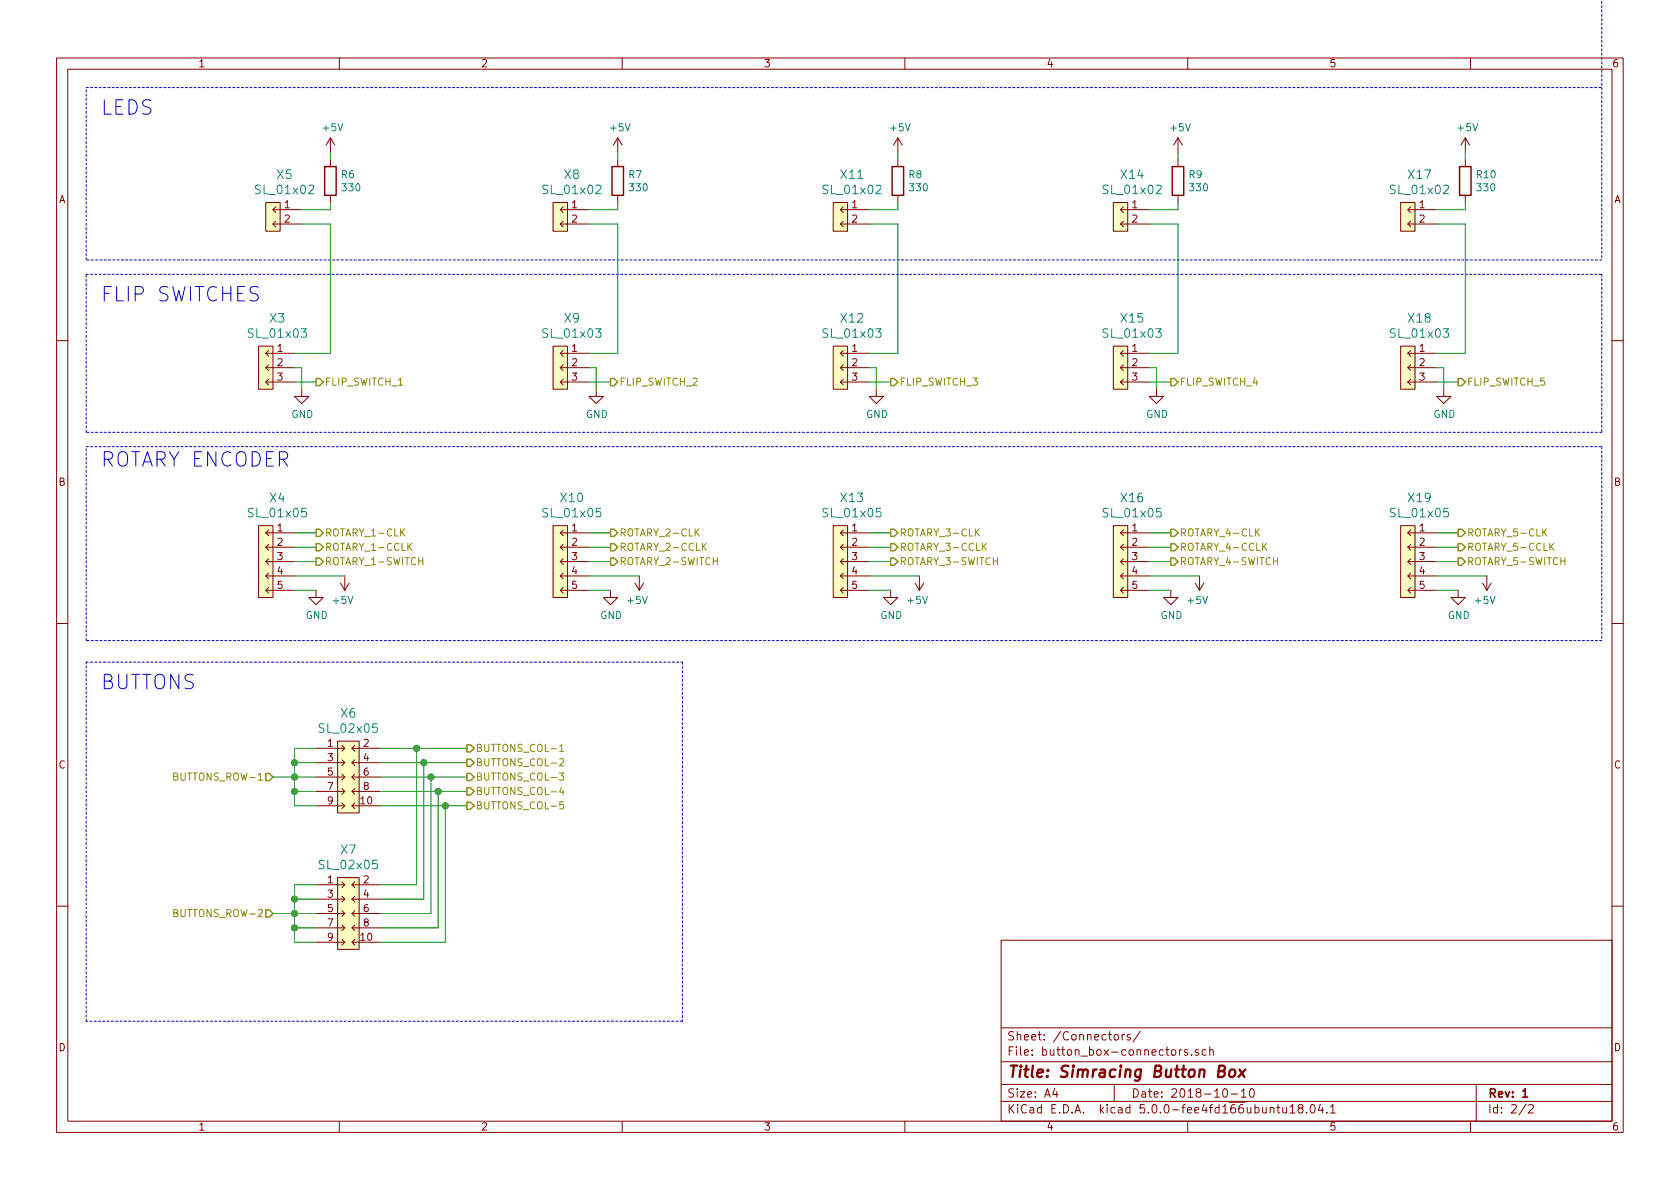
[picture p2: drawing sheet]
<svg xmlns="http://www.w3.org/2000/svg" width="297mm" height="210mm" viewBox="0 0 297 210" stroke-linecap="round" stroke-linejoin="round" font-family="sans-serif">
<g fill="none" stroke="#840000" stroke-width=".18">
<path d="M10 10.3h277v189.9h-277zM12 12.2h273v186.1h-273zM60 10.3v1.9M110 10.3v1.9M160 10.3v1.9M210 10.3v1.9M260 10.3v1.9M47 35.8h2.5v5.1h-2.5zM48.3 39.6l.5 .5M48.3 37.1l.5 .5M48.3 37.1h5M48.3 39.6h5"/>
<path d="M48.8 39.1l-.5 .5M48.8 36.6l-.5 .5M58.4 24.4v2.5M58.4 28.2v1.3M58.4 34.5v1.3M58.4 24.4l-.7 1.2M58.4 24.4l.8 1.2M97.8 35.8h2.5v5.1h-2.5zM99.1 37.1h5M99.1 39.6h5M99.1 39.6l.5 .5M99.1 37.1l.5 .5"/>
<path d="M99.6 39.1l-.5 .5M99.6 36.6l-.5 .5M109.2 24.4v2.5M109.2 28.2v1.3M109.2 34.5v1.3M109.2 24.4l-.7 1.2M109.2 24.4l.8 1.2M147.3 35.8h2.6v5.1h-2.6zM148.6 37.1h5.1M148.6 39.6h5.1M148.6 39.6l.5 .5M148.6 37.1l.5 .5"/>
<path d="M149.1 39.1l-.5 .5M149.1 36.6l-.5 .5M158.7 24.4v2.5M158.7 28.2v1.3M158.7 34.5v1.3M158.7 24.4l-.7 1.2M158.7 24.4l.8 1.2M196.8 35.8h2.6v5.1h-2.6zM198.1 37.1h5.1M198.1 39.6h5.1M198.1 39.6l.5 .5M198.1 37.1l.5 .5"/>
<path d="M198.6 39.1l-.5 .5M198.6 36.6l-.5 .5M208.3 24.4v2.5M208.3 28.2v1.3M208.3 34.5v1.3M208.3 24.4l-.8 1.2M208.3 24.4l.7 1.2M247.6 35.8h2.6v5.1h-2.6zM248.9 37.1h5.1M248.9 39.6h5.1M248.9 39.6l.5 .5M248.9 37.1l.5 .5"/>
<path d="M249.4 39.1l-.5 .5M249.4 36.6l-.5 .5M259.1 24.4v2.5M259.1 28.2v1.3M259.1 34.5v1.3M259.1 24.4l-.8 1.2M259.1 24.4l.7 1.2M10 60.2h2M45.7 61.2h2.6v7.6h-2.6zM47 67.6l.5 .5M47 65l.5 .5M47 62.5l.5 .5"/>
<path d="M47 62.5h5.1M47 65h5.1M47 67.6h5.1M47.5 67.1l-.5 .5M47.5 64.5l-.5 .5M47.5 62l-.5 .5M53.3 68.8v1.3h1.3l-1.3 1.3-1.2-1.3h1.2M97.8 61.2h2.5v7.6h-2.5zM99.1 62.5h5M99.1 65h5M99.1 67.6h5M99.1 67.6l.5 .5"/>
<path d="M99.1 65l.5 .5M99.1 62.5l.5 .5M99.6 67.1l-.5 .5M99.6 64.5l-.5 .5M99.6 62l-.5 .5M105.4 68.8v1.3h1.3l-1.3 1.3-1.3-1.3h1.3M147.3 61.2h2.6v7.6h-2.6zM148.6 62.5h5.1M148.6 65h5.1M148.6 67.6h5.1M148.6 67.6l.5 .5M148.6 65l.5 .5"/>
<path d="M148.6 62.5l.5 .5M149.1 67.1l-.5 .5M149.1 64.5l-.5 .5M149.1 62l-.5 .5M154.9 68.8v1.3h1.3l-1.3 1.3-1.2-1.3h1.2M196.8 61.2h2.6v7.6h-2.6zM198.1 62.5h5.1M198.1 65h5.1M198.1 67.6h5.1M198.1 67.6l.5 .5M198.1 65l.5 .5M198.1 62.5l.5 .5"/>
<path d="M198.6 67.1l-.5 .5M198.6 64.5l-.5 .5M198.6 62l-.5 .5M204.5 68.8v1.3h1.2l-1.2 1.3-1.3-1.3h1.3M247.6 61.2h2.6v7.6h-2.6zM248.9 62.5h5.1M248.9 65h5.1M248.9 67.6h5.1M248.9 67.6l.5 .5M248.9 65l.5 .5M248.9 62.5l.5 .5M249.4 67.1l-.5 .5"/>
<path d="M249.4 64.5l-.5 .5M249.4 62l-.5 .5M255.3 68.8v1.3h1.2l-1.2 1.3-1.3-1.3h1.3M285 60.2h2M45.7 93h2.6v12.7h-2.6zM47 99.3l.5 .5M47 96.8l.5 .5M47 94.2l.5 .5M47 94.2h5.1M47 96.8h5.1M47 99.3h5.1M47.5 98.8l-.5 .5"/>
<path d="M47.5 96.3l-.5 .5M47.5 93.7l-.5 .5M97.8 93h2.5v12.7h-2.5zM99.1 94.2h5M99.1 96.8h5M99.1 99.3h5M99.1 99.3l.5 .5M99.1 96.8l.5 .5M99.1 94.2l.5 .5M99.6 98.8l-.5 .5M99.6 96.3l-.5 .5M99.6 93.7l-.5 .5"/>
<path d="M147.3 93h2.6v12.7h-2.6zM148.6 94.2h5.1M148.6 96.8h5.1M148.6 99.3h5.1M148.6 99.3l.5 .5M148.6 96.8l.5 .5M148.6 94.2l.5 .5M149.1 98.8l-.5 .5M149.1 96.3l-.5 .5M149.1 93.7l-.5 .5M196.8 93h2.6v12.7h-2.6zM198.1 94.2h5.1"/>
<path d="M198.1 96.8h5.1M198.1 99.3h5.1M198.1 99.3l.5 .5M198.1 96.8l.5 .5M198.1 94.2l.5 .5M198.6 98.8l-.5 .5M198.6 96.3l-.5 .5M198.6 93.7l-.5 .5M247.6 93h2.6v12.7h-2.6zM248.9 94.2h5.1M248.9 96.8h5.1M248.9 99.3h5.1"/>
<path d="M248.9 99.3l.5 .5M248.9 96.8l.5 .5M248.9 94.2l.5 .5M249.4 98.8l-.5 .5M249.4 96.3l-.5 .5M249.4 93.7l-.5 .5M10 110.3h2M47 101.8h5.1M47 104.4h5.1M47.5 103.9l-.5 .5 .5 .5M47.5 101.3l-.5 .5 .5 .6M55.9 104.4v1.3h1.2l-1.2 1.2-1.3-1.2h1.3"/>
<path d="M60.2 103.1l.8 1.3M61 101.8v2.6M61.7 103.1l-.7 1.3M99.1 101.8h5M99.1 104.4h5M99.6 103.9l-.5 .5 .5 .5M99.6 101.3l-.5 .5 .5 .6M107.9 104.4v1.3h1.3l-1.3 1.2-1.2-1.2h1.2M112.3 103.1l.7 1.3M113 101.8v2.6M113.8 103.1l-.8 1.3M148.6 101.8h5.1"/>
<path d="M148.6 104.4h5.1M149.1 103.9l-.5 .5 .5 .5M149.1 101.3l-.5 .5 .5 .6M157.5 104.4v1.3h1.2l-1.2 1.2-1.3-1.2h1.3M161.8 103.1l.8 1.3M162.6 101.8v2.6M163.3 103.1l-.7 1.3M198.1 101.8h5.1M198.1 104.4h5.1M198.6 103.9l-.5 .5 .5 .5M198.6 101.3l-.5 .5 .5 .6M207 104.4v1.3h1.3l-1.3 1.2-1.3-1.2h1.3"/>
<path d="M211.3 103.1l.8 1.3M212.1 101.8v2.6M212.9 103.1l-.8 1.3M248.9 101.8h5.1M248.9 104.4h5.1M249.4 103.9l-.5 .5 .5 .5M249.4 101.3l-.5 .5 .5 .6M257.8 104.4v1.3h1.3l-1.3 1.2-1.3-1.2h1.3M262.1 103.1l.8 1.3M262.9 101.8v2.6M263.7 103.1l-.8 1.3M285 110.3h2"/>
<path d="M55.9 132.3h5.1M55.9 134.9h5.1M55.9 137.4h5.1M55.9 139.9h5.1M59.7 131.1h3.8v12.7h-3.8zM60.5 139.4l.5 .5-.5 .6M60.5 136.9l.5 .5-.5 .5M60.5 134.4l.5 .5-.5 .5M60.5 131.8l.5 .5-.5 .5M62.2 137.4l.5 .5M62.2 134.9l.5 .5M62.2 132.3l.5 .5"/>
<path d="M62.2 132.3h5.1M62.2 134.9h5.1M62.2 137.4h5.1M62.2 139.9h5.1M62.7 139.4l-.5 .5 .5 .6M62.7 136.9l-.5 .5M62.7 134.4l-.5 .5M62.7 131.8l-.5 .5M55.9 142.5h5.1M55.9 156.5h5.1M55.9 159h5.1M59.7 155.2h3.8v12.7h-3.8z"/>
<path d="M60.5 142l.5 .5-.5 .5M60.5 158.5l.5 .5-.5 .5M60.5 156l.5 .5-.5 .5M62.2 142.5h5.1M62.2 159l.5 .5M62.2 156.5l.5 .5M62.2 156.5h5.1M62.2 159h5.1M62.7 142l-.5 .5 .5 .5M62.7 158.5l-.5 .5M62.7 156l-.5 .5M10 160.2h2"/>
<path d="M55.9 166.6h5.1M55.9 161.5h5.1M55.9 164.1h5.1M60.5 166.1l.5 .5-.5 .5M60.5 163.6l.5 .5-.5 .5M60.5 161l.5 .5-.5 .5M62.2 161.5l.5 .5M62.2 166.6h5.1M62.2 161.5h5.1M62.2 164.1h5.1M62.7 166.1l-.5 .5 .5 .5M62.7 163.6l-.5 .5 .5 .5"/>
<path d="M62.7 161l-.5 .5M177 166.3h108v32h-108zM285 160.2h2M60 198.3v1.9M110 198.3v1.9M160 198.3v1.9M177 194.8h108M177 191.8h108M177 187.8h108M177 181.8h108M186.5 192.5l-.4 1h1M186.8 193v1"/>
<path d="M197 191.8v3M197.1 183.1l.2-.2 .4 .2v.7l-.2 .1-.4-.1zM198.4 182.9v1M198.8 182.9l-.4 .3M199.8 183l-.3-.1-.2 .2v.3l.5 .1v.3h-.5M201.6 182.3l-1.3 2M208.5 185.6v1M209 185.6l-.5 .3M210 185.7l-.4-.1-.2 .2 .1 .2 .5 .2v.3h-.6M210 198.3v1.9M210.7 186.5v.1M211.9 185.7l-.4-.1-.2 .2 .1 .2 .5 .2v.3h-.6"/>
<path d="M213.3 185.7l-.5-.1-.3 .3 .1 .6 .2 .1 .5-.1M213.9 185.7l.2-.1 .4 .1v.9M213.9 185.1v1.5M216.3 192.7l.4-.2a.94 .94 0 0 1 0 1.5 .79 .79 0 0 1-.4-1.3zM217.7 193.5h1.1M219.5 193l.4-.5v1.5M219.5 194h.8M221.1 192.6l.2-.1a.8 .8 0 0 1 .5 .8 .8 .8 0 0 1-.5 .7 1 1 0 0 1-.2-1.4zM224.6 196l.1-.1a.37 .37 0 0 1 .5 .1v.8M225.7 195.8h.6M226 195.3v1.3l.3 .2M226.8 195.8v.8a.39 .39 0 0 0 .7 .1"/>
<path d="M227.5 195.8v1M228.1 195.8l.4-.5v1.5M228.1 196.8h.9M229.8 196l-.3-.3 .1-.2 .2-.2 .4 .1 .2 .2-.1 .2-.6 .2a.48 .48 0 0 0-.1 .7l.2 .1 .5-.1a.48 .48 0 0 0-.2-.7M231 196.7v.1M231.8 195.5l.4-.2a.94 .94 0 0 1 0 1.5 .79 .79 0 0 1-.4-1.3zM233.5 195.2l-.4 1.1h.9M233.8 195.8v1M234.6 196.7v.1M235.2 195.8l.5-.5v1.5M235.2 196.8h.9M260 198.3v1.9"/>
<path d="M261 191.8v6.5M269.8 195.2l-1.2 2M270.3 195.5l.2-.2h.3l.3 .5-.9 1h.9"/>
</g>
<path d="M269.2 193l.5-.5v1.5M269.2 194h.9" fill="none" stroke="#840000" stroke-width=".3"/>
<path d="M215.5 189.4h.6a.5 .5 0 0 0 .5-.4 .5 .5 0 0 0-.3-.6h-.7l-.3 2h.8a.53 .53 0 0 0 .5-.5 .53 .53 0 0 0-.5-.5M217.5 189.3a.51 .51 0 0 1 .5-.2 .51 .51 0 0 1 .4 .4l-.1 .6a.54 .54 0 0 1-.5 .4 .54 .54 0 0 1-.5-.4zM219.2 189.1l.8 1.3M220.2 189.1l-1.2 1.3" fill="none" stroke="#840000" stroke-width=".41"/>
<g fill="#ffffc2" stroke="#ffffc2" stroke-width=".18">
<path d="M59.7 131.1h3.8v12.7h-3.8z"/>
<path d="M59.7 155.2h3.8v12.7h-3.8z"/>
<path d="M45.7 93h2.6v12.7h-2.6z"/>
<path d="M45.7 61.2h2.6v7.6h-2.6z"/>
<path d="M47 35.8h2.5v5.1h-2.5z"/>
<path d="M97.8 35.8h2.5v5.1h-2.5z"/>
<path d="M147.3 35.8h2.6v5.1h-2.6z"/>
<path d="M196.8 35.8h2.6v5.1h-2.6z"/>
<path d="M247.6 35.8h2.6v5.1h-2.6z"/>
<path d="M97.8 61.2h2.5v7.6h-2.5z"/>
<path d="M147.3 61.2h2.6v7.6h-2.6z"/>
<path d="M196.8 61.2h2.6v7.6h-2.6z"/>
<path d="M247.6 61.2h2.6v7.6h-2.6z"/>
<path d="M97.8 93h2.5v12.7h-2.5z"/>
<path d="M147.3 93h2.6v12.7h-2.6z"/>
<path d="M196.8 93h2.6v12.7h-2.6z"/>
<path d="M247.6 93h2.6v12.7h-2.6z"/>
</g>
<path d="M57.4 29.5h2v5h-2zM108.2 29.5h2v5h-2zM157.7 29.5h2.1v5h-2.1zM207.3 29.5h2v5h-2zM258.1 29.5h2v5h-2z" fill="none" stroke="#840000" stroke-width=".25"/>
<g fill="none" stroke="#008400" stroke-width=".18">
<path d="M53.3 39.6h5.1v22.9h-6.3M58.4 26.9v1.3M58.4 35.8v1.3h-5.1M104.1 39.6h5.1v22.9h-5.1M109.2 35.8v1.3h-5.1M109.2 26.9v1.3M153.7 39.6h5v22.9h-5M158.7 35.8v1.3h-5M158.7 26.9v1.3M203.2 39.6h5.1v22.9h-5.1M208.3 35.8v1.3h-5.1M208.3 26.9v1.3"/>
<path d="M254 39.6h5.1v22.9h-5.1M259.1 35.8v1.3h-5.1M259.1 26.9v1.3M52.1 67.6h3.8M52.1 65h1.2v3.8M104.1 67.6h3.8M104.1 65h1.3v3.8M153.7 67.6h3.8M153.7 65h1.2v3.8M203.2 67.6h3.8M203.2 65h1.3v3.8M254 67.6h3.8"/>
<path d="M254 65h1.3v3.8M52.1 99.3h3.8M52.1 96.8h3.8M52.1 94.2h3.8M104.1 99.3h3.8M104.1 96.8h3.8M104.1 94.2h3.8M153.7 99.3h3.8M153.7 96.8h3.8M153.7 94.2h3.8M203.2 99.3h3.8M203.2 96.8h3.8"/>
<path d="M203.2 94.2h3.8M254 99.3h3.8M254 96.8h3.8M254 94.2h3.8M52.1 104.4h3.8M52.1 101.8h8.9M104.1 104.4h3.8M104.1 101.8h8.9M153.7 104.4h3.8M153.7 101.8h8.9M203.2 104.4h3.8M203.2 101.8h8.9"/>
<path d="M254 104.4h3.8M254 101.8h8.9M48.3 137.4h7.6M52.1 134.9h3.8M52.1 139.9h3.8M55.9 132.3h-3.8v10.2h3.8M67.3 132.3h15.2M67.3 134.9h15.2M67.3 137.4h15.2M67.3 139.9h15.2M73.7 132.3v24.2h-6.4M74.9 134.9v24.1h-7.6"/>
<path d="M76.2 137.4v24.1h-8.9M77.5 139.9v24.2h-10.2M52.1 159h3.8M55.9 156.5h-3.8v10.1h3.8M67.3 142.5h15.2M78.7 142.5v24.1h-11.4M48.3 161.5h7.6M52.1 164.1h3.8"/>
</g>
<g fill="none" stroke="#0000c2" stroke-width=".18" stroke-dasharray=".4 .4">
<path d="M15.2 15.5h268M283.2 .2v45.8M15.2 46v-30.5M15.2 48.5h268M283.2 46h-268M283.2 48.5v27.9M15.2 76.4v-27.9M15.2 79h268M283.2 76.4h-268M283.2 79v34.3M15.2 113.3v-34.3M15.2 117.1h105.4"/>
<path d="M120.6 117.1v63.5M283.2 113.3h-268M15.2 180.6v-63.5M120.6 180.6h-105.4"/>
</g>
<g fill="none" stroke="#848400" stroke-width=".25">
<path d="M55.9 66.9h.6l.6 .7-.6 .6h-.6zM107.9 66.9h.7l.6 .7-.6 .6h-.7zM157.5 66.9h.6l.6 .7-.6 .6h-.6zM207 66.9h.6l.7 .7-.7 .6h-.6zM257.8 66.9h.6l.7 .7-.7 .6h-.6zM55.9 93.6h.6l.6 .6-.6 .7h-.6zM55.9 96.1h.6l.6 .7-.6 .6h-.6zM55.9 98.7h.6l.6 .6-.6 .6h-.6zM107.9 93.6h.7l.6 .6-.6 .7h-.7zM107.9 96.1h.7l.6 .7-.6 .6h-.7zM107.9 98.7h.7l.6 .6-.6 .6h-.7zM157.5 93.6h.6l.6 .6-.6 .7h-.6z"/>
<path d="M157.5 96.1h.6l.6 .7-.6 .6h-.6zM157.5 98.7h.6l.6 .6-.6 .6h-.6zM207 93.6h.6l.7 .6-.7 .7h-.6zM207 96.1h.6l.7 .7-.7 .6h-.6zM207 98.7h.6l.7 .6-.7 .6h-.6zM257.8 93.6h.6l.7 .6-.7 .7h-.6zM257.8 96.1h.6l.7 .7-.7 .6h-.6zM257.8 98.7h.6l.7 .6-.7 .6h-.6zM47 136.8h.6l.7 .6-.7 .6h-.6zM82.5 131.7h.7l.6 .6-.6 .7h-.7zM82.5 134.2h.7l.6 .7-.6 .6h-.7zM82.5 136.8h.7l.6 .6-.6 .6h-.7z"/>
<path d="M82.5 139.3h.7l.6 .6-.6 .7h-.7zM82.5 141.9h.7l.6 .6-.6 .6h-.7zM47 160.9h.6l.7 .6-.7 .7h-.6z"/>
</g>
<g fill="none" stroke="#848400" stroke-width=".18">
<path d="M71 94.1l.6 .7M71.6 93.5l-.8 .8M72.3 96.6l.5 .7M72.8 96.1l-.7 .7M123.1 94.1l.5 .7M123.6 93.5l-.7 .8M124.4 96.6l.5 .7M124.9 96.1l-.7 .7M172.6 94.1l.6 .7M173.2 93.5l-.8 .8M173.9 96.6l.5 .7M174.4 96.1l-.7 .7"/>
<path d="M222.1 94.1l.6 .7M222.7 93.5l-.7 .8M223.4 96.6l.6 .7M224 96.1l-.8 .7M272.9 94.1l.6 .7M273.5 93.5l-.7 .8M274.2 96.6l.6 .7M274.8 96.1l-.8 .7M30.7 137.3h.6l.1-.2-.1-.3-.6-.1v1.3h.5l.2-.2 .1-.3-.3-.2M98.9 136.7h.8l-.4 .5 .3 .1v.6l-.5 .1-.2-.2M99 132l.3-.4v1.3M99 134.3l.4-.1 .3 .3-.1 .2-.7 .7h.8"/>
<path d="M99 132.9h.7M99.3 139.2l-.3 .9h.7M99.6 139.7v.8M99.6 141.8h-.6v.6l.1-.1h.5v.6l-.2 .1-.4-.1M30.7 161.4h.6l.1-.2-.1-.2-.6-.2v1.3h.5l.2-.1 .1-.3-.3-.3"/>
</g>
<g fill="#008400" stroke="#008400" stroke-width=".25">
<circle cx="52.1" cy="134.9" r=".51"/>
<circle cx="52.1" cy="137.4" r=".51"/>
<circle cx="52.1" cy="139.9" r=".51"/>
<circle cx="52.1" cy="159" r=".51"/>
<circle cx="52.1" cy="161.5" r=".51"/>
<circle cx="52.1" cy="164.1" r=".51"/>
<circle cx="73.7" cy="132.3" r=".51"/>
<circle cx="74.9" cy="134.9" r=".51"/>
<circle cx="76.2" cy="137.4" r=".51"/>
<circle cx="77.5" cy="139.9" r=".51"/>
<circle cx="78.7" cy="142.5" r=".51"/>
</g>
<g font-size="3.5" fill="#0000c2">
<text x="17.8" y="20.3">LEDS</text>
<text x="17.8" y="53.3">FLIP SWITCHES</text>
<text x="17.8" y="82.5">ROTARY ENCODER</text>
<text x="17.8" y="121.9">BUTTONS</text>
</g>
<text font-size="2.8" fill="#840000" x="178" y="190.5">Title: Simracing Button Box</text>
<g font-size="2.1" fill="#008484">
<text x="45.4" y="34.3">SL_01x02</text>
<text x="49" y="31.6">X5</text>
<text x="96.2" y="34.3">SL_01x02</text>
<text x="99.8" y="31.6">X8</text>
<text x="145.7" y="34.3">SL_01x02</text>
<text x="148.8" y="31.6">X11</text>
<text x="195.3" y="34.3">SL_01x02</text>
<text x="198.3" y="31.6">X14</text>
<text x="246.1" y="34.3">SL_01x02</text>
<text x="249.1" y="31.6">X17</text>
<text x="44.1" y="59.7">SL_01x03</text>
<text x="47.8" y="57">X3</text>
<text x="96.2" y="59.7">SL_01x03</text>
<text x="99.8" y="57">X9</text>
<text x="145.7" y="59.7">SL_01x03</text>
<text x="148.8" y="57">X12</text>
<text x="195.3" y="59.7">SL_01x03</text>
<text x="198.3" y="57">X15</text>
<text x="246.1" y="59.7">SL_01x03</text>
<text x="249.1" y="57">X18</text>
<text x="47.8" y="88.8">X4</text>
<text x="99.2" y="88.8">X10</text>
<text x="148.8" y="88.8">X13</text>
<text x="198.3" y="88.8">X16</text>
<text x="249.1" y="88.8">X19</text>
<text x="44.1" y="91.5">SL_01x05</text>
<text x="96.2" y="91.5">SL_01x05</text>
<text x="145.7" y="91.5">SL_01x05</text>
<text x="195.3" y="91.5">SL_01x05</text>
<text x="246.1" y="91.5">SL_01x05</text>
<text x="56.7" y="129.6">SL_02x05</text>
<text x="60.3" y="126.9">X6</text>
<text x="56.7" y="153.7">SL_02x05</text>
<text x="60.3" y="151">X7</text>
</g>
<g font-size="2.1" fill="#840000">
<text x="178" y="184">Sheet: /Connectors/</text>
<text x="178" y="186.7">File: button_box-connectors.sch</text>
<text x="178" y="196.9">KiCad E.D.A. kicad 5.0.0-fee4fd166ubuntu18.04.1</text>
<text x="178" y="194.1">Size: A4</text>
<text x="200" y="194.1">Date: 2018-10-10</text>
<text x="263" y="194.1">Rev: 1</text>
<text x="263" y="196.9">Id: 2/2</text>
</g>
<g font-size="1.8" fill="#840000">
<text x="35" y="11.9">1</text>
<text x="85" y="11.9">2</text>
<text x="135" y="11.9">3</text>
<text x="185" y="11.9">4</text>
<text x="235" y="11.9">5</text>
<text x="285" y="11.9">6</text>
<text x="10.4" y="35.9">A</text>
<text x="285.4" y="35.9">A</text>
<text x="50.3" y="36.8">1</text>
<text x="50.3" y="39.4">2</text>
<text x="101.1" y="36.8">1</text>
<text x="101.1" y="39.4">2</text>
<text x="150.6" y="36.8">1</text>
<text x="150.6" y="39.4">2</text>
<text x="200.2" y="36.8">1</text>
<text x="200.2" y="39.4">2</text>
<text x="251" y="36.8">1</text>
<text x="251" y="39.4">2</text>
<text x="49" y="62.2">1</text>
<text x="49" y="64.8">2</text>
<text x="101.1" y="62.2">1</text>
<text x="101.1" y="64.8">2</text>
<text x="150.6" y="62.2">1</text>
<text x="150.6" y="64.8">2</text>
<text x="200.2" y="62.2">1</text>
<text x="200.2" y="64.8">2</text>
<text x="251" y="62.2">1</text>
<text x="251" y="64.8">2</text>
<text x="49" y="67.3">3</text>
<text x="101.1" y="67.3">3</text>
<text x="150.6" y="67.3">3</text>
<text x="200.2" y="67.3">3</text>
<text x="251" y="67.3">3</text>
<text x="10.4" y="85.9">B</text>
<text x="285.4" y="85.9">B</text>
<text x="49" y="94">1</text>
<text x="101.1" y="94">1</text>
<text x="150.6" y="94">1</text>
<text x="200.2" y="94">1</text>
<text x="251" y="94">1</text>
<text x="49" y="96.5">2</text>
<text x="49" y="99.1">3</text>
<text x="49" y="101.6">4</text>
<text x="101.1" y="96.5">2</text>
<text x="101.1" y="99.1">3</text>
<text x="101.1" y="101.6">4</text>
<text x="150.6" y="96.5">2</text>
<text x="150.6" y="99.1">3</text>
<text x="150.6" y="101.6">4</text>
<text x="200.2" y="96.5">2</text>
<text x="200.2" y="99.1">3</text>
<text x="200.2" y="101.6">4</text>
<text x="251" y="96.5">2</text>
<text x="251" y="99.1">3</text>
<text x="251" y="101.6">4</text>
<text x="49" y="104.1">5</text>
<text x="101.1" y="104.1">5</text>
<text x="150.6" y="104.1">5</text>
<text x="200.2" y="104.1">5</text>
<text x="251" y="104.1">5</text>
<text x="10.4" y="135.9">C</text>
<text x="57.9" y="132.1">1</text>
<text x="57.9" y="134.6">3</text>
<text x="57.9" y="137.2">5</text>
<text x="64.3" y="132.1">2</text>
<text x="64.3" y="134.6">4</text>
<text x="64.3" y="137.2">6</text>
<text x="285.4" y="135.9">C</text>
<text x="57.9" y="139.7">7</text>
<text x="57.9" y="142.2">9</text>
<text x="63.8" y="142.2">10</text>
<text x="64.3" y="139.7">8</text>
<text x="57.9" y="156.2">1</text>
<text x="57.9" y="158.7">3</text>
<text x="57.9" y="161.3">5</text>
<text x="64.3" y="156.2">2</text>
<text x="64.3" y="158.7">4</text>
<text x="64.3" y="161.3">6</text>
<text x="57.9" y="163.8">7</text>
<text x="57.9" y="166.4">9</text>
<text x="63.8" y="166.4">10</text>
<text x="64.3" y="163.8">8</text>
<text x="10.4" y="185.9">D</text>
<text x="285.4" y="185.9">D</text>
<text x="35" y="199.9">1</text>
<text x="85" y="199.9">2</text>
<text x="135" y="199.9">3</text>
<text x="185" y="199.9">4</text>
<text x="235" y="199.9">5</text>
<text x="285" y="199.9">6</text>
</g>
<g font-size="1.8" fill="#008484">
<text x="57.2" y="23.2">+5V</text>
<text x="108" y="23.2">+5V</text>
<text x="157.5" y="23.2">+5V</text>
<text x="207.1" y="23.2">+5V</text>
<text x="257.9" y="23.2">+5V</text>
<text x="60.4" y="31.5">R6</text>
<text x="60.6" y="33.8">330</text>
<text x="111.2" y="31.5">R7</text>
<text x="111.4" y="33.8">330</text>
<text x="160.7" y="31.5">R8</text>
<text x="160.9" y="33.8">330</text>
<text x="210.3" y="31.5">R9</text>
<text x="210.5" y="33.8">330</text>
<text x="261.1" y="31.5">R10</text>
<text x="261.3" y="33.8">330</text>
<text x="51.5" y="73.9">GND</text>
<text x="103.6" y="73.9">GND</text>
<text x="153.1" y="73.9">GND</text>
<text x="202.6" y="73.9">GND</text>
<text x="253.4" y="73.9">GND</text>
<text x="59" y="106.8">+5V</text>
<text x="111" y="106.8">+5V</text>
<text x="160.6" y="106.8">+5V</text>
<text x="210.1" y="106.8">+5V</text>
<text x="260.9" y="106.8">+5V</text>
<text x="54.1" y="109.5">GND</text>
<text x="106.1" y="109.5">GND</text>
<text x="155.7" y="109.5">GND</text>
<text x="205.2" y="109.5">GND</text>
<text x="256" y="109.5">GND</text>
</g>
<g font-size="1.8" fill="#848400">
<text x="57.4" y="68.2">FLIP_SWITCH_1</text>
<text x="109.5" y="68.2">FLIP_SWITCH_2</text>
<text x="159" y="68.2">FLIP_SWITCH_3</text>
<text x="208.5" y="68.2">FLIP_SWITCH_4</text>
<text x="259.3" y="68.2">FLIP_SWITCH_5</text>
<text x="57.4" y="94.9">ROTARY_1-CLK</text>
<text x="109.5" y="94.9">ROTARY_2-CLK</text>
<text x="159" y="94.9">ROTARY_3-CLK</text>
<text x="208.5" y="94.9">ROTARY_4-CLK</text>
<text x="259.3" y="94.9">ROTARY_5-CLK</text>
<text x="57.4" y="97.4">ROTARY_1-CCLK</text>
<text x="57.4" y="99.9">ROTARY_1-SWITCH</text>
<text x="109.5" y="97.4">ROTARY_2-CCLK</text>
<text x="109.5" y="99.9">ROTARY_2-SWITCH</text>
<text x="159" y="97.4">ROTARY_3-CCLK</text>
<text x="159" y="99.9">ROTARY_3-SWITCH</text>
<text x="208.5" y="97.4">ROTARY_4-CCLK</text>
<text x="208.5" y="99.9">ROTARY_4-SWITCH</text>
<text x="259.3" y="97.4">ROTARY_5-CCLK</text>
<text x="259.3" y="99.9">ROTARY_5-SWITCH</text>
<text x="84.1" y="133">BUTTONS_COL-1</text>
<text x="84.1" y="135.5">BUTTONS_COL-2</text>
<text x="31.3" y="138">BUTTONS_ROW-1</text>
<text x="84.1" y="138">BUTTONS_COL-3</text>
<text x="84.1" y="140.6">BUTTONS_COL-4</text>
<text x="84.1" y="143.1">BUTTONS_COL-5</text>
<text x="31.3" y="162.2">BUTTONS_ROW-2</text>
</g>
</svg>
